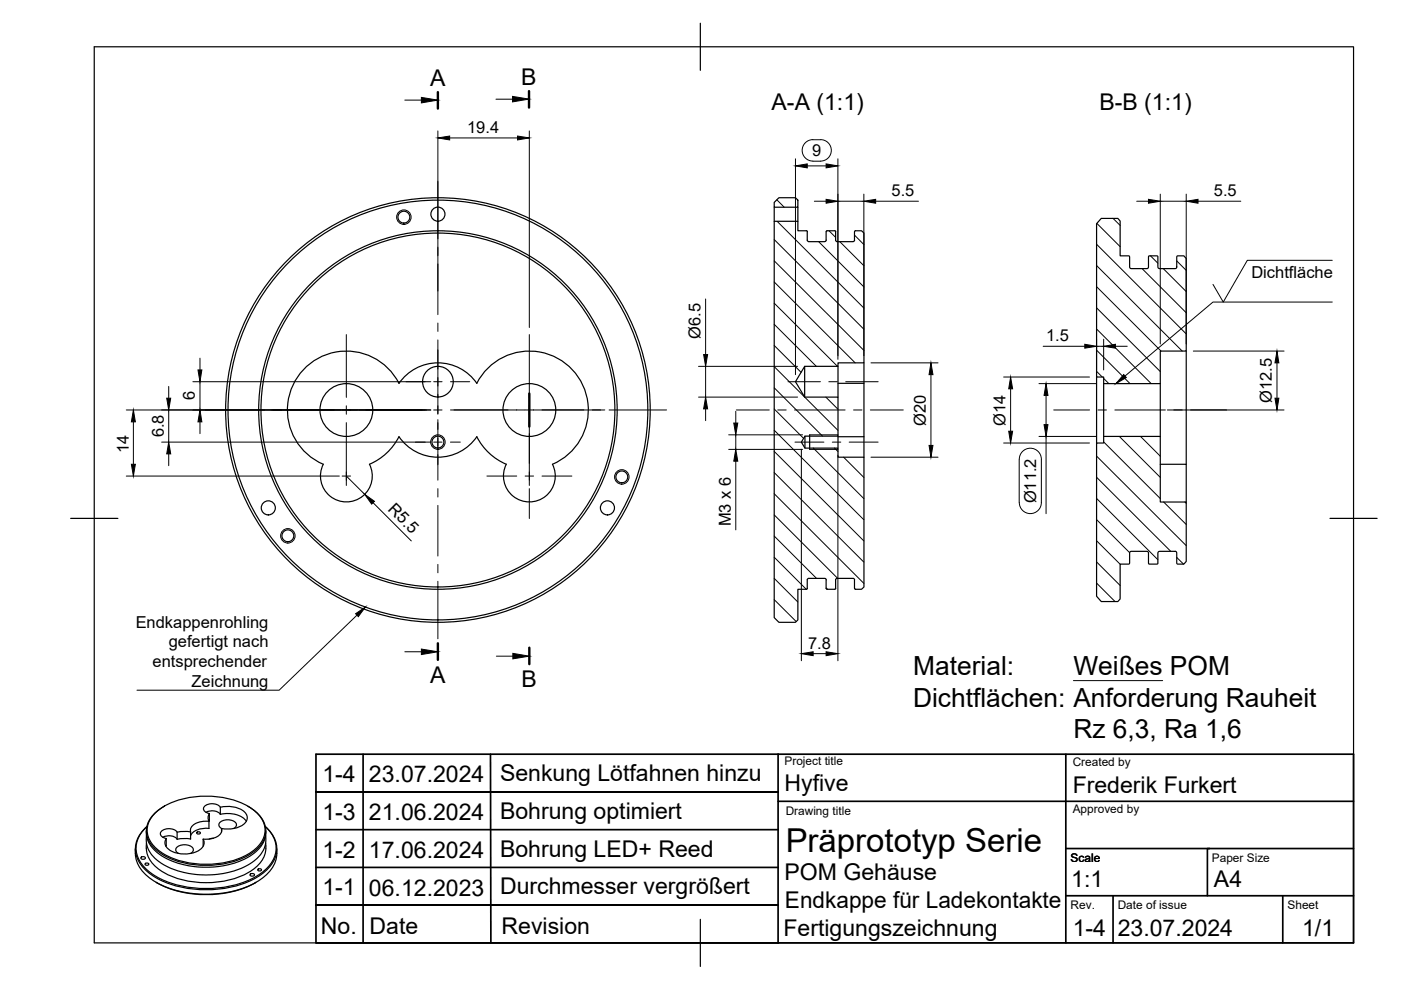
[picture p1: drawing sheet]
<svg xmlns="http://www.w3.org/2000/svg" width="297mm" height="210mm" viewBox="0 0 297 210" stroke-linecap="round" stroke-linejoin="round" font-family="sans-serif">
<!-- layer: Visible -->
<g fill="none" stroke="#000" stroke-width=".25">
<path d="M164.1 42.9l1-1h3.6l.5 .5v1.5h-5.1zM164.1 43.9v3M169.2 43.9v3M171 48.9h-1.8v-2h-5.1v84.1l1 .9h3.6l.5-.5v-6.5h1.8M171 48.9l.2 .2v1.8M171.2 50.9l.3 .3M171.4 51.2h3.5M175.2 49.1v1.8M175.2 50.9l-.3 .3M175.4 48.9h1.6l.2 .2M175.4 48.9l-.2 .2M177.2 50.9l.3 .3"/>
<path d="M177.2 49.1v1.8M177.5 51.2h3.4M181.2 50.9v-1.9l1.5-.1 .5 .5v27.5h-5.5v.8h-7.1l-1.9 3.2 1.9 3.3h7.1v8.3h-7l-.8 1.2 .8 1.3h7v1.9h5.5v27.6l-.5 .4h-1.3l-.2-.2M181.2 50.9l-.3 .3M233.5 46.3h3.5l.5 .6v7.3l1.9 .1 .1 2.3 .2 .3h3.6l.2-.3v-2.1l.2-.3 1.7 .1 .1 2.3 .3 .4 3.5-.1 .2-.3 .1-2.3 1.4-.1 .5 .6v19.6h-5.5v6.9h-12v-1.4h-1.5v-32.5zM64.7 78a12.5 12.5 0 0 1 19.9 3.3 10 10 0 0 1 16.5 0 12.5 12.5 0 0 1 20.3-2.9 12.5 12.5 0 0 1-4.3 20 5.5 5.5 0 0 1-4.9 8 5.5 5.5 0 0 1-4.9-8 12.5 12.5 0 0 1-6.2-5.8 10 10 0 0 1-16.5 0 12.4 12.4 0 0 1-6.3 5.8 5.5 5.5 0 0 1-4.9 8 5.5 5.5 0 0 1-4.9-8 12.5 12.5 0 0 1-3.8-20.4zM170.6 77.7v6.5M177.7 77.7v6.5M183.2 76.9v4.4M232.5 79.9v14M251.5 74.4v24M170.7 92.5v2.5"/>
<path d="M171.7 92.2v3.1M177.7 92.5v2.5M177.7 81.3h5.5v11.3h-5.5M183.2 92.6v4.3M232.5 93.9h1.5v-1.4h12v13.9h5.5v12.6l-.5 .6-1.4-.1-.1-2.2-.2-.4h-3.5l-.3 .4-.1 2.2-1.7 .1-.2-.2v-2.1l-.2-.4h-3.6l-.2 .4-.1 2.2-1.9 .1v7.4l-.5 .5h-3.5l-1-1.1zM234 81.3v11.2M246 98.4h5.5v8M246 81.3v11.2M171.2 123v1.7M171.2 122.9l.3-.3h3.4l.3 .3M171.2 124.7l-.2 .2M175.2 123v1.7"/>
<path d="M175.2 124.7l.2 .2M177.2 123v1.7M177.2 124.7l-.2 .2h-1.6M180.9 122.6h-3.4l-.3 .3M180.9 122.6l.3 .3M181.2 123v1.7M28.7 180a7.3 7.3 0 0 0 4.4 7.1 23.4 23.4 0 0 0 21.2 0 7.7 7.7 0 0 0 4.4-6.2v-.9M31 176.2a6.2 6.2 0 0 0 3.7 5.5 19.4 19.4 0 0 0 18.8-.5 5.9 5.9 0 0 0 2.9-5M31.1 178.8a5.8 5.8 0 0 0 3.1 5.9 19.5 19.5 0 0 0 19 0 5.7 5.7 0 0 0 3.1-5.9M31.1 177.1a6.2 6.2 0 0 0 3.6 6.3 19.5 19.5 0 0 0 18.4-.3 6 6 0 0 0 3.2-6M31.1 175.3a5.7 5.7 0 0 0-.2 8.8 18.9 18.9 0 0 0 12.8 4.3 18.9 18.9 0 0 0 12.8-4.3 5.7 5.7 0 0 0-.2-8.8M31.1 175.3a5.8 5.8 0 0 0-.4 9 19 19 0 0 0 13 4.4 19 19 0 0 0 13-4.4 5.8 5.8 0 0 0-.4-9"/>
<path d="M32.8 172.5a15.5 15.5 0 0 1 10.9-3.7 16.1 16.1 0 0 1 10.9 3.7 4.7 4.7 0 0 1 0 7.1 15.5 15.5 0 0 1-10.9 3.7 16.1 16.1 0 0 1-10.9-3.7 4.7 4.7 0 0 1 0-7.1zM34.5 177.5a2.57 2.57 0 0 1 3.1 .4l1.4-.1 1.4 .1M34.8 170.9a6.3 6.3 0 0 0-3.7 5.7 6.6 6.6 0 0 0 3.6 4.7 19.8 19.8 0 0 0 18 0 6.2 6.2 0 0 0 3.6-5.6 6.6 6.6 0 0 0-3.8-4.8M35.2 177.8v1.6M35.3 177.8a1.68 1.68 0 0 0 .7 2.4 6 6 0 0 0 6.9-.6 1.49 1.49 0 0 0 .2-1.7v1.5M37.5 176.5v1.4M40.4 176.4v1.5M41.8 176.4h.4l.3 .3-.5 .1-.3-.1zM43.7 172.2a2.57 2.57 0 0 1 3 .5 5.9 5.9 0 0 1 5.3 1.1l.2 .3M44.3 174.2v1.4a3.8 3.8 0 0 0-3.9 1.6M44.3 174.1a3.9 3.9 0 0 0-3.9 1.5v.8l-1.4-.1-1.4 .1a2.3 2.3 0 0 0-3.6 .3 1.16 1.16 0 0 0 1.3 1.1M44.4 172.5v1.5"/>
<path d="M44.4 174l-.1 .1M45.3 177.7l-1 .2M46.7 171.1a2.29 2.29 0 0 0-3.6 .3 1.15 1.15 0 0 0 1.3 1.1 1.48 1.48 0 0 0-.1 1.6M46.7 171.2v1.5M46.7 171.2a5.8 5.8 0 0 1 5.3 1.1 1.74 1.74 0 0 1-.8 2.8 6.6 6.6 0 0 1-4.2 .6 2.16 2.16 0 0 1-2.3 2.2h-1.6M47 175.7v.7M47 175.7a.82 .82 0 0 1-.6-.8 .82 .82 0 0 1 .6-.8 2.65 2.65 0 0 1 3 .4 .8 .8 0 0 1-.5 1.2M30 181.7l.5-.1 .3 .4-.6 .2-.3-.2zM30.9 183.1l.4-.1 .2 .3-.5 .2-.3-.2zM33.1 187.1a22.7 22.7 0 0 0 21.2 0M37.9 181a.82 .82 0 0 1-.6-.8 .82 .82 0 0 1 .6-.8 2.65 2.65 0 0 1 3 .4 .8 .8 0 0 1-.5 1.2M53.1 185.3l.5-.1 .4 .4-.6 .2-.4-.2z"/>
<path d="M54.8 184.3l.3-.1 .3 .3-.5 .2-.3-.2z"/>
<circle cx="85.6" cy="46" r="1.26"/>
<circle cx="92.8" cy="45.4" r="1.49"/>
<circle cx="73.4" cy="86.9" r="5.6"/>
<circle cx="92.8" cy="86.9" r="37.5"/>
<circle cx="92.8" cy="86.9" r="38"/>
<circle cx="92.8" cy="86.9" r="45"/>
<circle cx="92.8" cy="86.9" r="44.5"/>
<circle cx="92.8" cy="93.7" r="1.26"/>
<circle cx="92.8" cy="80.9" r="3.2"/>
<circle cx="112.2" cy="86.9" r="5.6"/>
<circle cx="56.9" cy="107.7" r="1.49"/>
<circle cx="61" cy="113.6" r="1.26"/>
<circle cx="128.8" cy="107.7" r="1.49"/>
<circle cx="131.8" cy="101.1" r="1.26"/>
</g>
<!-- layer: Visible Narrow -->
<g fill="none" stroke="#000" stroke-width=".21">
<path d="M171.7 92.2h6M171.7 95.3h6"/>
<circle cx="85.6" cy="46" r="1.53"/>
<circle cx="92.8" cy="93.7" r="1.53"/>
<circle cx="61" cy="113.6" r="1.53"/>
<circle cx="131.8" cy="101.1" r="1.53"/>
</g>
<!-- layer: TitleBlock -->
<g fill="none" stroke="#000" stroke-width=".36">
<path d="M77 159.9v40M104 159.9l.1 40M165 159.9v40h-98v-40h220v40h-220M226 159.9v40M67 167.9h98h-98M67 175.9h98M165 169.9h122M226 179.9h30.5M287 179.9h-31v10M67 191.9h98h-98M67 183.9h98M226 189.9h61"/>
<path d="M236 189.9v10M272 189.9v10"/>
</g>
<!-- layer: Smart Centers -->
<g fill="none" stroke="#000" stroke-width=".21">
<path d="M92.8 38.4v12.2M92.8 52.4v1.8M92.8 56v10.7M73.4 70.9v13.4M92.8 68.5v1.8M92.8 72.1v15.7M112.2 70.9v13.4M43.5 86.9h12.6M57.4 86.9h14.8M72.5 86.9h3.3M73.4 86v1.8M73.4 89.6v13.3"/>
<path d="M76.1 86.9h14M86.1 80.9h4M88.1 93.7h2M91.9 86.9h1.8M91.9 93.7h1.8M91.9 80.9h1.8M92.8 89v12.8M95.5 86.9h15.8M95.5 93.7h2.1M95.5 80.9h4.1M111.3 86.9h16.9M112.2 86v1.8"/>
<path d="M112.2 89.6v13.3M129.1 86.9h12.2M156.1 86.9h7M164.9 86.9h1.8M167.1 80.9h6.8M168.5 86.9h10.7M168.6 93.7h6.1M175.7 80.9h1.8M176.5 93.7h1.8M179.3 80.9h6.9M180 93.7h6.2M181 86.9h1.8"/>
<path d="M184.5 86.9h7M223.4 86.9h7.6M232.8 86.9h1.8M236.4 86.9h10.7M248.9 86.9h1.8M252.4 86.9h7.7M72.5 100.9h1.8M92.8 103.6v1.8M92.8 107.2v10.7M92.8 119.7v1.7M103.2 100.9h6.4M111.3 100.9h1.8"/>
<path d="M112.2 103.6v6.3M114.9 100.9h6.3M92.8 123.2v12.2"/>
</g>
<!-- layer: Border -->
<path d="M20 9.9h267v190h-267zM148.5 4.9v10M15 109.9h10M282 109.9h10M148.5 194.9v10" fill="none" stroke="#000" stroke-width=".25"/>
<!-- layer: Leaders -->
<path d="M75.4 130.1l2.1-1.4-1.5 2z" fill="#000" stroke="#000" stroke-width=".21"/>
<path d="M75.7 130.4l-16.5 15.9h-30.2" fill="none" stroke="#000" stroke-width=".21"/>
<!-- layer: Notes -->
<path d="M227.6 144.3h18.9" fill="none" stroke="#000" stroke-width=".21"/>
<!-- layer: Hatching -->
<g fill="none" stroke="#000" stroke-width=".21">
<path d="M164.1 59.8l17.2 17.1M164.1 55.3l19.1 19M164.1 50.8l19.1 19M164.7 42.4l1.6 1.5M164.8 46.9l18.4 18.4M173.6 51.2l9.6 9.6M175.8 48.9l1.4 1.4M178.1 51.2l5.1 5.1M181.2 49.8l2 2.1M232.5 56.3l18.2 18.1M232.5 51.8l19 19M232.6 47.4l4.9 4.9"/>
<path d="M236 46.3l1.5 1.5M242.1 57l9.4 9.3M243.9 54.2l1.6 1.6M246.6 57l4.9 4.8M249.5 55.3l2 2M164.1 77.7l13.6 13.5M164.1 73.3l5.7 5.6M164.1 68.8l9 8.9M164.1 64.3l13.5 13.4M232.5 78.7l1.2 1.2M232.5 74.2l7.1 7.1M232.5 69.8l11.6 11.5"/>
<path d="M232.5 65.3l13.5 13.5M232.5 60.8l13.7 13.6M164.1 95.7l19.1 19M164.1 91.2l19.1 19M164.1 86.7l6.3 6.2M164.1 82.2l10.3 10.3M172.4 95l10.8 10.7M175.1 84.2l2.6 2.6M176.9 95l.8 .7M178.9 96.9l4.3 4.3M232.5 96.7l19 19M234 93.7l12 12"/>
<path d="M234 80.2l1.1 1.1M237.3 92.5l8.7 8.7M241.8 92.5l4.2 4.2M164.1 118.1l6.8 6.8M164.1 113.7l9 8.9M164.1 109.2l13.5 13.4M164.1 104.7l19.1 19M164.1 100.2l19.1 19M232.5 119.1l5 5.1M232.5 114.7l5 4.9M232.5 110.2l7 7M232.5 105.7l13 13"/>
<path d="M232.5 101.2l15.7 15.7M246.7 106.4l4.8 4.8M249.5 118.2l1.4 1.4M251.2 106.4l.3 .3M164.1 127.1l4.7 4.7M164.1 122.6l5.1 5M175.2 124.7l.2 .2M232.5 123.6l3.9 3.9"/>
</g>
<!-- layer: Section Lines -->
<path d="M92.8 19.5v3.5M112.2 19.3v3.5M112.2 83.4v7M92.8 136.4v3.5M112.2 137.3v3.5" fill="none" stroke="#000" stroke-width=".51"/>
<path d="M85.8 21.2h3.5M105.2 21h3.5M85.8 138.2h3.5M105.2 139.1h3.5" fill="none" stroke="#000" stroke-width=".21"/>
<path d="M89.3 20.7l3.5 .5-3.5 .6zM108.7 20.4l3.5 .6-3.5 .6zM89.3 137.6l3.5 .6-3.5 .6zM108.7 138.5l3.5 .6-3.5 .6z" fill="#000" stroke="#000" stroke-width=".21"/>
<!-- layer: FD_Dimensions -->
<g fill="none" stroke="#000" stroke-width=".21">
<path d="M92.8 27.8v33.9M95.3 29.2h14.4M112.2 27.8v41.6M168.7 33.7v45.7M171.2 35.2h4M172.3 29.6a3.2 3.2 0 0 1 3.6 1.1 2.28 2.28 0 0 1-1.9 3.5M172.3 34.2h1.7M172.3 29.6a2.28 2.28 0 0 0-2.2 2.3 2.28 2.28 0 0 0 2.2 2.3M177.7 33.7v42.5M172.7 42.7h2.5M177.7 42.7h5.5M183.2 41.2v34.2"/>
<path d="M185.7 42.7h9M241 42.7h2.5M246 42.7h5.5M246 41.2v31.7M251.5 41.2v31.7M254 42.7h9.1M42.4 75.9v2.5M148.1 77.7h21M149.6 63.4v11.8M149.6 77.7v6.5M184.7 76.9h14.2M197.4 79.4v15"/>
<path d="M212.8 79.9h18.2M221.2 73.4h8.8M232.5 71.9v6.5M232.5 73.4h1.5M234 71.9v6.5M236.5 73.4h2.5M253 74.4h19.2M270.7 76.9v7.5M26.8 86.9h64.5M28.3 89.4v9M34.3 93.7h57M35.8 81.9v2.5"/>
<path d="M35.8 86.9v6.8M35.8 96.2v2.5M40.9 80.9h50.4M42.4 80.9v6M42.4 89.4v2.5M148.1 84.2h21M149.6 86.7v2.5M154.5 92.2h15.7M154.5 95.3h15.7M156 87.2v2.5M156 92.2v3.1M156 97.8v14.5"/>
<path d="M169.9 95.2v44.9M177.7 96.5v43.6M184.7 96.9h14.2M212.8 93.9h18.2M214.3 82.4v9M220.3 81.3h12.2M220.3 92.5h12.2M221.8 83.8v6.2M221.8 92.5v16.4M247.5 86.9h24.7M26.8 100.9h45.1M73.4 100.9l3.9 3.9"/>
<path d="M79.1 106.6l8.1 8.1M216.1 106.6v-9.2a2.34 2.34 0 0 1 2.4-2.4 2.34 2.34 0 0 1 2.3 2.4v9.2M216.1 106.6a2.34 2.34 0 0 0 2.4 2.3 2.34 2.34 0 0 0 2.3-2.3M172.4 138.6h2.8"/>
</g>
<g fill="#000" stroke="#000" stroke-width=".21">
<path d="M92.8 29.2l2.5-.4v.9zM109.7 28.8l2.5 .4-2.5 .5zM168.7 35.2l2.5-.5v.9zM175.2 34.7l2.5 .5-2.5 .4zM175.2 42.3l2.5 .4-2.5 .4zM183.2 42.7l2.5-.4v.8zM243.5 42.3l2.5 .4-2.5 .4zM251.5 42.7l2.5-.4v.8zM42 78.4h.8l-.4 2.5zM149.2 75.2h.8l-.4 2.5zM197.4 76.9l.4 2.5h-.8zM230 73l2.5 .4-2.5 .4z"/>
<path d="M234 73.4l2.5-.4v.8zM270.7 74.4l.4 2.5h-.8zM28.3 86.9l.4 2.5h-.8zM27.9 98.4h.8l-.4 2.5zM35.3 84.4h.9l-.4 2.5zM35.8 93.7l.4 2.5h-.9zM42.4 86.9l.4 2.5h-.8zM149.6 84.2l.4 2.5h-.8zM155.6 89.7h.8l-.4 2.5zM156 95.3l.4 2.5h-.8zM197 94.4h.8l-.4 2.5zM213.9 91.4h.8l-.4 2.5z"/>
<path d="M214.3 79.9l.4 2.5h-.8zM221.8 81.3l.4 2.5h-.8zM221.4 90h.8l-.4 2.5zM270.3 84.4h.8l-.4 2.5zM77.3 104.8l2.1 1.5-.6 .6zM169.9 138.6l2.5-.4v.8zM175.2 138.2l2.5 .4-2.5 .4z"/>
</g>
<!-- layer: Annotations -->
<path d="M282.5 55.2h-18l-5.1 8.8-2.2-3.7M282.5 64h-25.3l-18.7 15.7" fill="none" stroke="#000" stroke-width=".21"/>
<path d="M238.3 79.4l.5 .6-2.2 1.3z" fill="#000" stroke="#000" stroke-width=".21"/>
<text font-size="7" x="166.6" y="180.6">Präprototyp Serie</text>
<g font-size="5.6">
<text x="193.6" y="143.1">Material:</text>
<text x="227.6" y="143.1">Weißes POM</text>
<text x="193.6" y="149.9">Dichtflächen: Anforderung Rauheit</text>
<text x="227.6" y="156.5">Rz 6,3, Ra 1,6</text>
</g>
<g font-size="4.9">
<text x="110.5" y="17.9">B</text>
<text x="91.2" y="18.1">A</text>
<text x="163.6" y="23.4">A-A (1:1)</text>
<text x="233.1" y="23.4">B-B (1:1)</text>
<text x="91.2" y="144.8">A</text>
<text x="110.6" y="145.7">B</text>
<text x="68.3" y="165.8">1-4</text>
<text x="78.2" y="165.9">23.07.2024 Senkung Lötfahnen hinzu</text>
<text x="166.3" y="167.8">Hyfive</text>
<text x="68.3" y="173.8">1-3</text>
<text x="78.2" y="173.9">21.06.2024 Bohrung optimiert</text>
<text x="227.4" y="168.1">Frederik Furkert</text>
<text x="68.3" y="181.8">1-2</text>
<text x="78.2" y="181.9">17.06.2024 Bohrung LED+ Reed</text>
<text x="68.3" y="189.8">1-1</text>
<text x="78.2" y="189.9">06.12.2023 Durchmesser vergrößert</text>
<text x="166.3" y="186.6">POM Gehäuse</text>
<text x="227.1" y="188.1">1:1</text>
<text x="257.4" y="188.1">A4</text>
<text x="166.4" y="192.6">Endkappe für Ladekontakte</text>
<text x="68" y="198">No. Date</text>
<text x="106.4" y="198">Revision</text>
<text x="166.1" y="198.5">Fertigungszeichnung</text>
<text x="227.5" y="198.6">1-4</text>
<text x="237" y="198.4">23.07.2024</text>
<text x="276.1" y="198.6">1/1</text>
</g>
<g font-size="3.5">
<text x="99" y="28.2">19.4</text>
<text x="172.2" y="33.1">9</text>
<text x="189" y="41.6">5.5</text>
<text x="257.4" y="41.6">5.5</text>
<text x="265.3" y="59">Dichtfläche</text>
<text x="148.5" y="71.8" transform="rotate(-90 148.5 71.8)">Ø6.5</text>
<text x="221.8" y="72.4">1.5</text>
<text x="41.3" y="84.9" transform="rotate(-90 41.3 84.9)">6</text>
<text x="269.6" y="85.4" transform="rotate(-90 269.6 85.4)">Ø12.5</text>
<text x="27.3" y="96" transform="rotate(-90 27.3 96)">14</text>
<text x="34.7" y="92.7" transform="rotate(-90 34.7 92.7)">6.8</text>
<text x="196.3" y="90.2" transform="rotate(-90 196.3 90.2)">Ø20</text>
<text x="213.2" y="90.2" transform="rotate(-90 213.2 90.2)">Ø14</text>
<text x="219.7" y="106.7" transform="rotate(-90 219.7 106.7)">Ø11.2</text>
<text x="82.1" y="108.1" transform="rotate(45 82.1 108.1)">R5.5</text>
<text x="155" y="111.6" transform="rotate(-90 155 111.6)">M3 x 6</text>
<text x="28.8" y="133">Endkappenrohling</text>
<text x="35.8" y="137.3">gefertigt nach</text>
<text x="171.3" y="137.6">7.8</text>
<text x="32.4" y="141.4">entsprechender</text>
<text x="40.6" y="145.6">Zeichnung</text>
</g>
<g font-size="2.5">
<text x="166.3" y="162.1">Project title</text>
<text x="227.4" y="162.4">Created by</text>
<text x="166.6" y="172.9">Drawing title</text>
<text x="227.4" y="172.5">Approved by</text>
<text x="227" y="182.7">Scale</text>
<text x="256.9" y="182.7">Paper Size</text>
<text x="227" y="192.7">Rev.</text>
<text x="237" y="192.7">Date of issue</text>
<text x="273" y="192.7">Sheet</text>
</g>
</svg>
